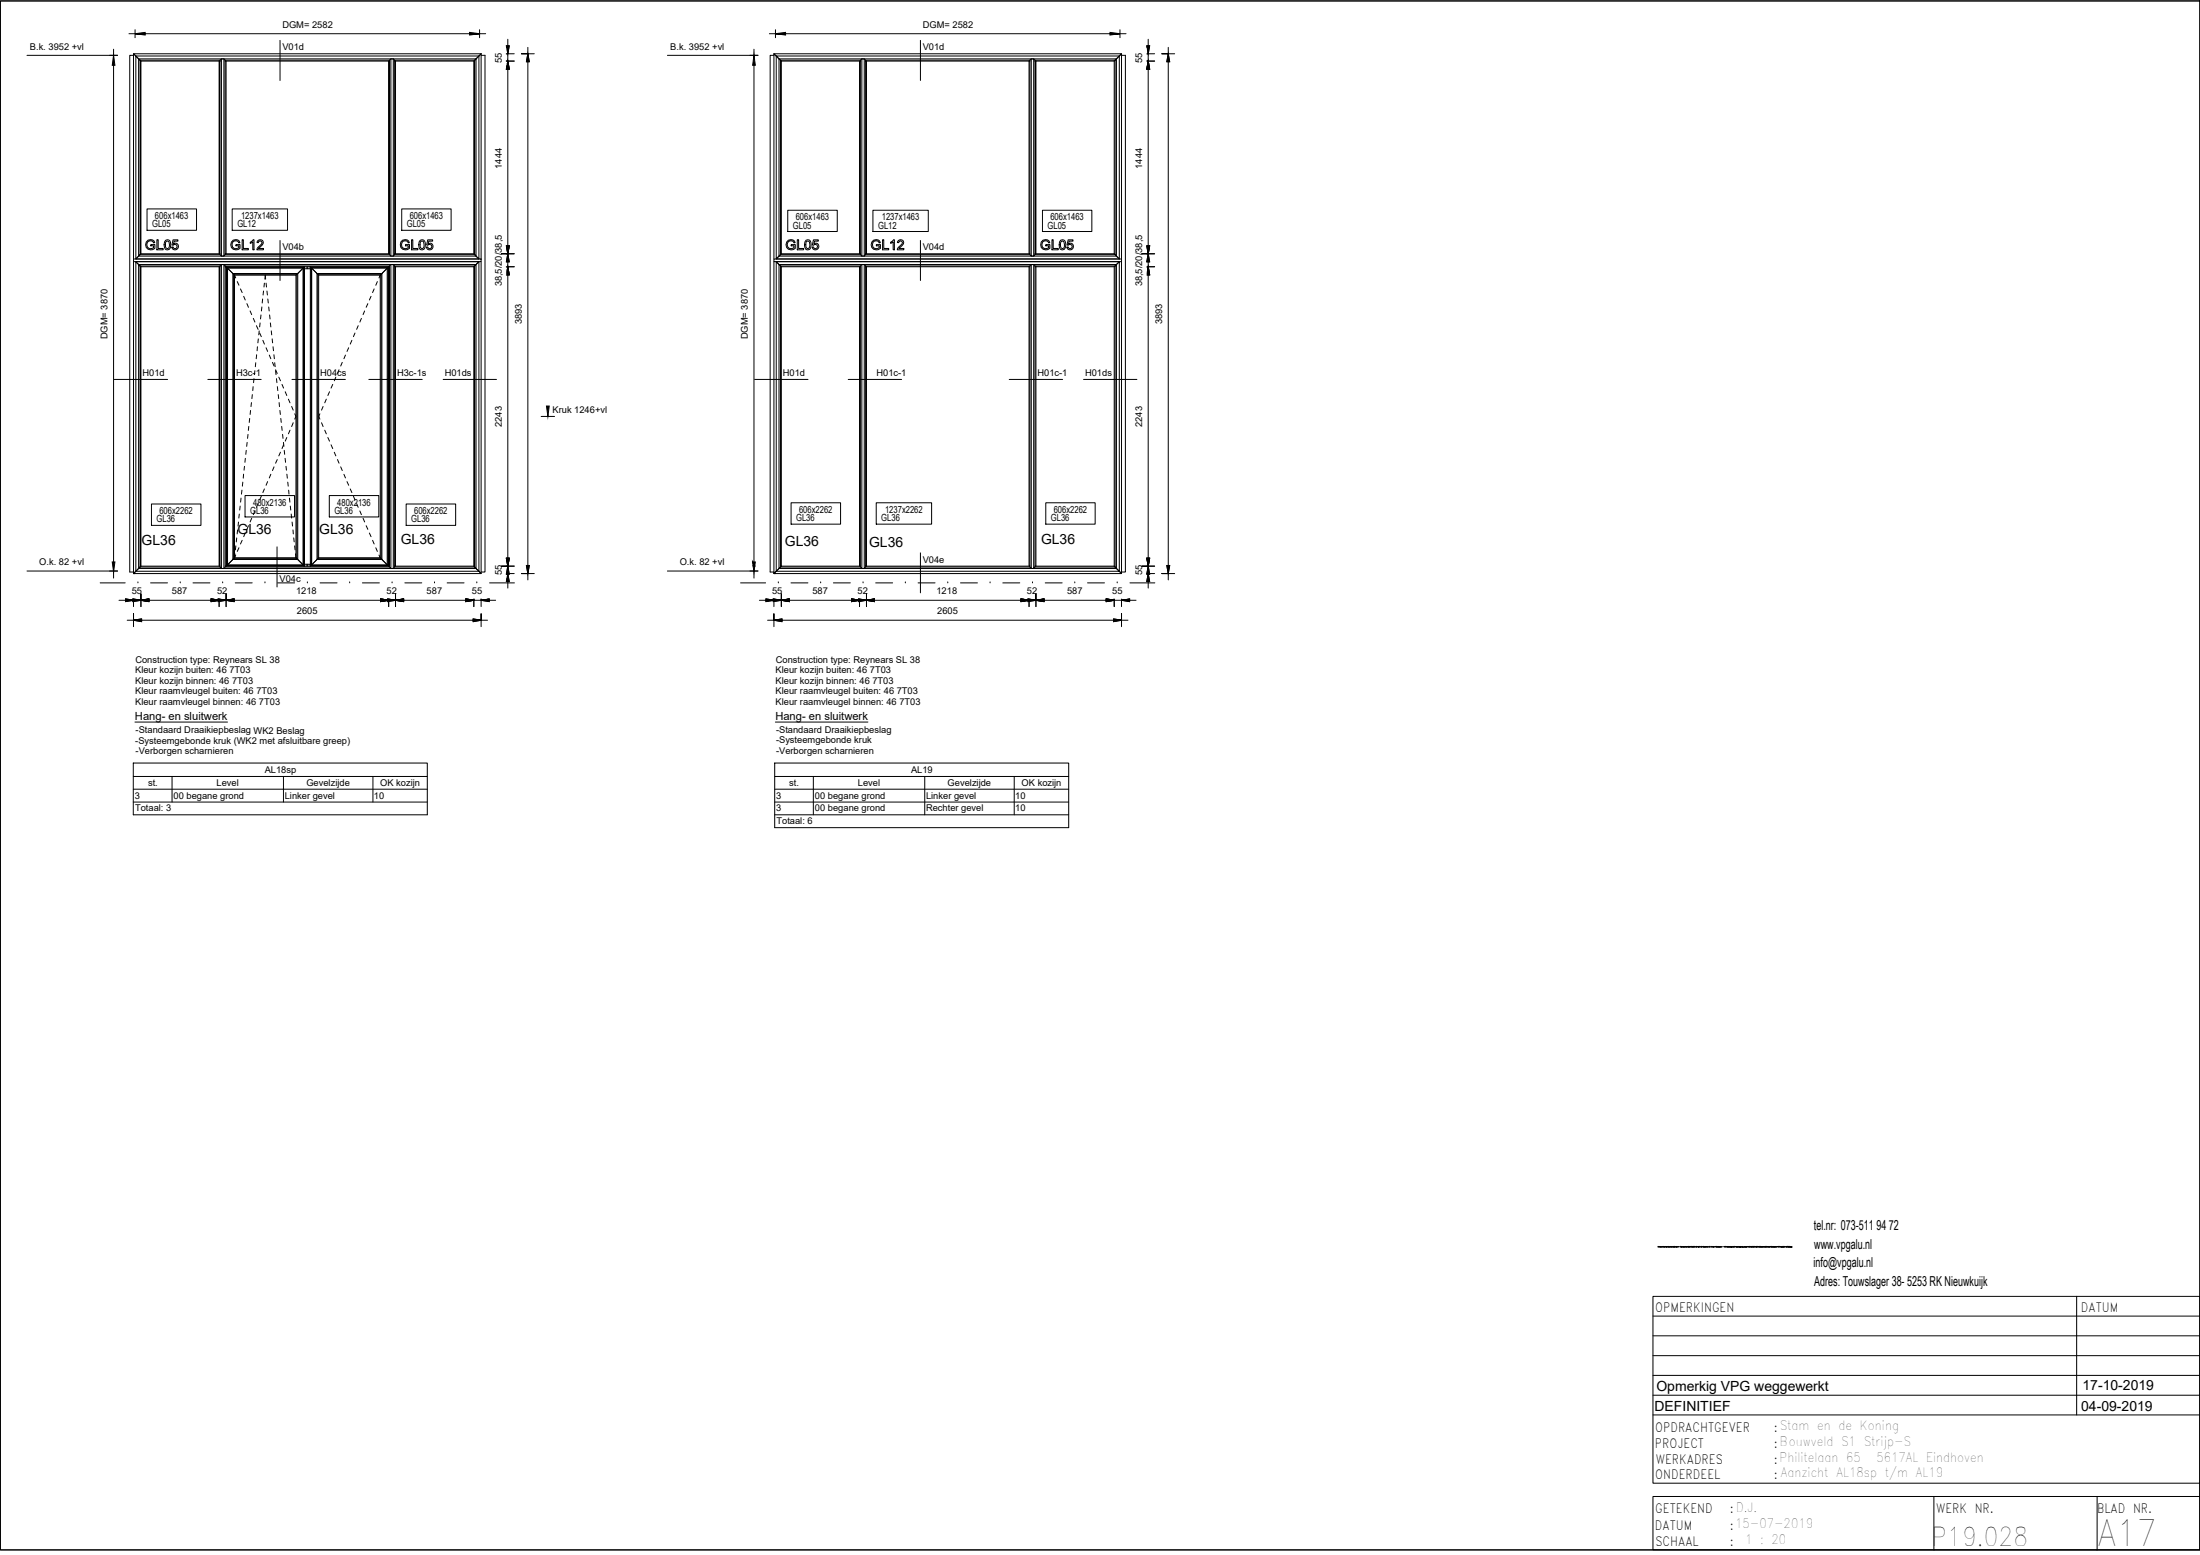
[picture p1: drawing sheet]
<svg xmlns="http://www.w3.org/2000/svg" width="841mm" height="594mm" viewBox="0 0 841 594" stroke-linecap="round" stroke-linejoin="round" font-family="sans-serif">
<!-- layer: A-GLAZ -->
<g fill="none" stroke="#000" stroke-width=".38">
<path d="M53.5 23l-1.6-1.6v77.5l2-1.9v-73.7l-.4-.3v74.3h30.6M53.5 23l.4 .3h30.2M53.5 23h30.6M83.8 23.3v73.7h.3v-73.7M84.1 23l.6-.5h.9l.5 .5M84.1 23v.3M84.7 22.5v75.3l-.6-.8h-30.2l-2 1.9h131.2l-1.1-1.1h-129v-75.3l.5 .5M85.6 22.5v75.3l.5-.5v-74.3M86.1 23.3h62.8M86.1 23h62.8M148.6 23.3v73.7h.3v-73.7M148.9 23l.5-.5h1l.5 .5"/>
<path d="M148.9 23v.3M149.4 22.5v75.3l-.5-.8h-62.8h.3v-73.7M150.4 22.5v75.3l.5-.5v-74.3M151.2 23.3v73.7h-.3h30.2l.4 .3M182 22.5h-129l-2-2v78.4M182 22.5v75.3l-.5-.5M182 22.5l-.9 .8h-30.2M183.9 20.5l-2.8 2.8v73.7l.4 .3v-74.3h-30.6M183.9 20.5h-132.9l.9 .9h131.2v77.5l-1.6-1.6M183.9 20.5l-1.9 2M183.9 20.5v78.4M298.7 23.3l-2-1.9h131.2l.8-.9h-132.8l.8 .9v77.5l1.1-1.1v-75.3h129l-.9 .8v73.7"/>
<path d="M298.7 23.3l-2.8-2.8v78.4M298.7 23.3v73.7l-.3 .3 .3-.3h30.2h-.3v-73.7M298.7 23.3h30.2M328.9 23h-30.5v74.3l-1.7 1.6h131.2M328.9 23l.6-.5h.9v75.3l.5-.8h62.8h-.3v-73.7M329.5 22.5v75.3l-.6-.5v-74.3M330.4 22.5l.5 .5M330.9 23.3v73.7h.3v-73.7M330.9 23.3h62.8M330.9 23h62.8M330.9 23v.3M393.7 23l.5-.5h1v75.3l.5-.8h30.2"/>
<path d="M394.2 22.5v75.3l-.5-.5v-74.3M395.2 22.5l.5 .5M395.7 23.3v73.7h.3v-73.7M395.7 23h30.6l-.4 .3h-30.2M395.7 23v.3M51 98.9h132.9v1.1h-132.9zM51 100v119.1M56.6 91.8a1.72 1.72 0 0 1 2.6 .9l-.5 .1a1.35 1.35 0 0 0-1.6-.8 1.35 1.35 0 0 0-1 1.5l.2 .8a1.62 1.62 0 0 0 2.4 .3v-.7h-1.1v-.5h1.6v1.5a2.06 2.06 0 0 1-3.1-.1 2.06 2.06 0 0 1 .5-3zM60 91.6h.5v3.3h1.9v.5h-2.4zM63.3 91.8l1.3-.1a2.63 2.63 0 0 1 .1 3.6l-1.2 .1a2.58 2.58 0 0 1-.2-3.6zM63.4 92.3l.6-.3 .6 .3 .1 2-.7 .7a1.81 1.81 0 0 1-.6-2.7zM66.2 91.6h1.8v.5h-1.4l-.2 1.1a1.25 1.25 0 0 1 1.7 .5 1.25 1.25 0 0 1-.6 1.7 1.25 1.25 0 0 1-1.7-.6l-.1-.4 .5-.1 .2 .5 .5 .2 .6-.2 .2-.6-.2-.6-.6-.2-1.2 .2z"/>
<path d="M84.7 97.8h.9M86.1 97.3h62.8M89.1 91.8l1.8-.1 .8 1-.4 .1a1.33 1.33 0 0 0-1.6-.8 1.33 1.33 0 0 0-1 1.5l.2 .8a1.68 1.68 0 0 0 2.4 .3v-.7h-1.1v-.5h1.6v1.5a2.06 2.06 0 0 1-3.1-.1 2.06 2.06 0 0 1 .4-3zM92.6 91.6h.4v3.3h1.9v.5h-2.3zM95.7 92.6l1.4-1v3.8h-.5v-3l-.9 .6zM98.6 91.9a1.18 1.18 0 0 1 1.7 0 1.18 1.18 0 0 1 0 1.7l-1.5 1.3h1.9v.5h-2.5a3.4 3.4 0 0 1 1.8-2.2l.2-.5-.7-.7-.6 .2-.2 .5-.5-.1zM149.4 97.8h1M150.9 97.3h30.6M153.9 91.8l1.8-.1 .8 1-.4 .1a1.35 1.35 0 0 0-1.6-.8 1.35 1.35 0 0 0-1 1.5 1.52 1.52 0 0 0 .9 1.4 1.52 1.52 0 0 0 1.7-.3v-.7h-1.1v-.5h1.5v1.5a2.06 2.06 0 0 1-3-.1 2.06 2.06 0 0 1 .4-3zM157.3 91.6h.5v3.3h2v.5h-2.5zM160.6 91.8l1.3-.1a2.51 2.51 0 0 1 .1 3.6l-1.1 .1a2.51 2.51 0 0 1-.3-3.6zM160.8 92.3l.6-.3 .5 .3 .2 2-.7 .7a1.81 1.81 0 0 1-.6-2.7z"/>
<path d="M163.5 91.6h1.9v.5h-1.5l-.2 1.1 .7-.3a1.27 1.27 0 0 1 1.2 1.2 1.27 1.27 0 0 1-1.2 1.3 1.27 1.27 0 0 1-1.3-1l.4-.1 .3 .5 .5 .2 .6-.2 .2-.6-.2-.6-.6-.2-1.2 .2zM183.9 100v119.1l-1.9-1.9h-129M295.9 100v119.1l1.9-1.9-1.1 1v-118.2M295.9 98.9h132.8v1.1h-132.8zM296.7 100h131.2l-1.6 1.6v115h-30.6M301.4 91.8a1.72 1.72 0 0 1 2.6 .9l-.5 .1a1.35 1.35 0 0 0-1.6-.8 1.35 1.35 0 0 0-1 1.5l.2 .8a1.62 1.62 0 0 0 2.4 .3v-.7h-1v-.5h1.5v1.5a2.06 2.06 0 0 1-3.1-.1 2.06 2.06 0 0 1 .5-3zM304.8 91.6h.5v3.3h1.9v.5h-2.4zM308.1 91.8l1.3-.1a2.63 2.63 0 0 1 .1 3.6l-1.2 .1a2.58 2.58 0 0 1-.2-3.6zM308.3 92.3l.5-.3 .6 .3 .1 2-.7 .7a1.81 1.81 0 0 1-.5-2.7zM311 91.6h1.8v.5h-1.4l-.2 1.1a1.25 1.25 0 0 1 1.7 .5 1.25 1.25 0 0 1-.6 1.7 1.25 1.25 0 0 1-1.7-.6l-.1-.4 .5-.1 .2 .5 .5 .2 .6-.2 .2-.6-.2-.6-.6-.2-1.2 .2zM328.9 97.3h-30.5l-.6 .5h129v-75.3l1.1-1.1-1.6 1.6v74.3h-30.6M329.5 97.8h.9"/>
<path d="M330.9 97.3h62.8M334 91.8l1.7-.1 .8 1-.4 .1a1.33 1.33 0 0 0-1.6-.8 1.33 1.33 0 0 0-1 1.5l.2 .8a1.68 1.68 0 0 0 2.4 .3v-.7h-1.1v-.5h1.6v1.5a2.06 2.06 0 0 1-3.1-.1 2.06 2.06 0 0 1 .5-3zM337.4 91.6h.4v3.3h2v.5h-2.4zM340.5 92.6l1.4-1v3.8h-.5v-3l-.9 .6zM343.4 91.9a1.18 1.18 0 0 1 1.8 0 1.18 1.18 0 0 1-.1 1.7l-1.5 1.3h1.9v.5h-2.5a3.4 3.4 0 0 1 1.8-2.2l.2-.5-.7-.7-.6 .2-.1 .5-.5-.1zM394.2 97.8h1M398.7 91.8l1.8-.1 .8 1-.4 .1a1.35 1.35 0 0 0-1.6-.8 1.35 1.35 0 0 0-1 1.5 1.52 1.52 0 0 0 .9 1.4 1.52 1.52 0 0 0 1.7-.3v-.7h-1.1v-.5h1.5v1.5a2.06 2.06 0 0 1-3-.1 2.06 2.06 0 0 1 .4-3zM402.2 91.6h.4v3.3h2v.5h-2.4zM405.5 91.8l1.2-.1a2.51 2.51 0 0 1 .2 3.6l-1.2 .1a2.51 2.51 0 0 1-.2-3.6zM405.6 92.3l.6-.3 .5 .3 .2 2-.7 .7a1.81 1.81 0 0 1-.6-2.7zM408.3 91.6h1.9v.5h-1.5l-.2 1.1 .7-.3a1.27 1.27 0 0 1 1.2 1.2 1.27 1.27 0 0 1-1.1 1.3 1.27 1.27 0 0 1-1.4-1l.4-.1 .3 .5 .5 .2 .6-.2 .2-.6-.2-.6-.6-.2-1.2 .2zM425.9 97l2 1.9"/>
<path d="M427.9 98.9v-77.5l.8-.9v78.4M428.7 100v119.1l-2.8-2.8M53.5 101.6l-.5-.5v116.1M53.5 101.6l-1.6-1.6v118.2h131.2l.8 .9h-132.9M53.5 101.6l.4 .3h30.2v114.4h-.3v-114.4h.3v-.3M53.5 101.6h30.6M84.1 101.6l.6-.5h.9l.5 .5M84.7 101.1v116.1l-.6-.9h-30.2l-.9 .9M85.6 101.1v116.1h-.9M86.1 101.9v114.7l-.5 .6M86.1 101.9h62.8v114.4h-.3v-114.4M86.1 101.6h62.8"/>
<path d="M86.1 101.6v.3M86.4 101.9l3.2 3.2v108l-.3 .3h24.2l.3 .4v-109.3l2.1-2h-28.9l-.4-.4v114.1h29.6l-29.6-.1 .4-.3v-113.3l2 2h24.8l-.3 .3v108.6l-.4-.3h-23.5l-3.2 3.2 .2-114.2h29.5l-.2 .4v113.3l-2.1-2h-24.8l.3-.4v-108.6l.3 .3h23.5l3.3-3.2M86.4 101.9l29.8 .2M116.2 102.1l-.1 113.5M116.2 102.1v.6M116.4 101.9l-.2 .2M116.4 101.9v.8h-.3v112.9M117.3 101.9v.8M117.6 101.9v.8M118.5 101.9v.8M118.6 102.7h-2.2v113.6M118.9 102.7v112.9z"/>
<path d="M118.9 102.7h-.3v112.9M119.2 102.5l2 2h24.8l-.3 .3v108.6l-.3-.3h-23.6l-3.2 3.2 .2-.7v.6h29.6l-29.6-.1 .4-.3zM121.2 104.5l.3 .3h24.2l-.3 .3v108l3.2 3.2-.2-114.2v114l-.4-.3h-28.8l2-2zM148.6 101.9l-3.2 3.2h-23.6l-.3-.3v108.6l-.3 .4h24.8l2 2v-113.3l.4-.4h-29.6v.6M148.6 101.9h-30l3.2 3.2v108l-.3 .3h24.2l.3 .4v-109.3l2-2h-28.8l-.4-.4M148.9 101.6l.5-.5h1l.5 .5M148.9 101.6v.3h-.3M149.4 101.1v116.1l-.5-.9h-62.8h.3v-114.4M150.4 101.1v116.1h-1M150.9 101.6h30.6v115l-.4-.3v-114.4M150.9 101.9v114.7l-.5 .6M150.9 101.9h30.2"/>
<path d="M150.9 101.6v.3M151.2 101.9v114.4h-.3h30.2l.4 .3M181.1 101.9l2-1.9h-131.2l1.1 1.1h129v116.1l-.5-.6M181.1 101.9l2-1.9v118.2l-1.6-1.6M296.7 100l2 1.9M298.7 101.9v114.4M328.9 101.6h-30.5v115l.3-.3M328.9 101.6v.3h-.3v114.4h.3h-30.2M329.5 101.1v116.1l-.6-.6v-114.7h-30.2M330.4 101.1v116.1l.5-.9h62.8h-.3v-114.4h.3v-.3M330.4 101.1h-.9l-.6 .5M330.4 101.1l.5 .5"/>
<path d="M330.9 101.9v114.4h.3v-114.4M330.9 101.6h62.8M330.9 101.6v.3M394.2 101.1v116.1l-.5-.6v-114.7h-62.8M395.2 101.1v116.1l.5-.9h30.2M395.2 101.1h-1l-.5 .5M395.2 101.1l.5 .5M395.7 101.6h30.6l.5-.5h-129v116.1l.6-.6-.6 .6h129v-116.1l1.1-1.1v118.2l.8 .9h-132.8l.8-.9h131.2l-2-1.9M395.7 101.6v.3h30.2l.4-.3-.4 .3v114.4M395.7 101.9h.3v114.4h-.3zM53 217.2l-2 1.9M84.1 216.6h-30.6v-115l.4 .3v114.4l-2.9 2.8"/>
<path d="M86.1 216.6h62.8M116.1 215.6h2.9M116.1 215.6v.5l-.2-.3h-28.9l2-2v-109.3l.3 .3h24.2l-.4 .3v108l3.3 3.2M116.2 215.6l.2 .7M117.3 215.6v.7M117.6 215.6v.7M118.5 215.6v.7M150.9 216.6h30.6M298.7 216.3l-.3 .3h30.5M329.5 217.2h.9M330.9 216.6h62.8M394.2 217.2h1"/>
</g>
<!-- layer: A-GENM -->
<g fill="none" stroke="#000" stroke-width=".38">
<path d="M51 21.1h-1.4v197.4h1.4M183.9 21.1h1.5v197.4h-1.5M295.9 21.1h-1.5v197.4h1.5M428.7 21.1h1.5v197.4h-1.5M89.7 105.2l.4 1M90.7 107.6l.6 1.4M91.9 110.4l.7 1.4M93.2 113.2l.6 1.4M94.4 116l.6 1.4M95.6 118.8l.6 1.4M100.1 117.3l-.2 1.5M100.4 114.2l-.2 1.6"/>
<path d="M100.7 111.2l-.1 1.5M101.1 108.2l-.2 1.5M101.2 106.7l.2-1.5 .1 1.5M101.7 108.2l.2 1.5M102.1 111.2l.1 1.5M102.4 114.2l.2 1.6M102.7 117.3l.2 1.5M139.4 118.8l-.6 1.4M140.6 116l-.6 1.4M141.8 113.2l-.6 1.4M143 110.4l-.6 1.4M144.3 107.6l-.6 1.4"/>
<path d="M145.3 105.2l-.4 1M96.8 121.6l.6 1.4M97.8 138.6l-.2 1.5M98 124.4l.7 1.4M98.1 135.5l-.2 1.5M98.4 132.5l-.1 1.5M98.7 129.5l-.1 1.5M99.1 126.4l-.2 1.5M99.3 127.2l.6 1.4M99.4 123.4l-.1 1.5M99.8 120.3l-.2 1.5M100.5 130l.6 1.5"/>
<path d="M101.7 132.9l.6 1.4M102.9 135.7l.6 1.3M103.1 120.3l.1 1.5M103.4 123.4l.1 1.5M103.7 126.4l.2 1.5M104 129.5l.2 1.5M104.2 138.4l.6 1.4M104.4 132.5l.1 1.5M104.7 135.5l.2 1.5M105 138.6l.2 1.5M130.8 138.4l-.6 1.4M132.1 135.7l-.6 1.3"/>
<path d="M133.3 132.9l-.6 1.4M134.5 130l-.6 1.5M135.7 127.2l-.6 1.4M136.9 124.4l-.6 1.4M138.2 121.6l-.6 1.4M95.4 159.9l-.1 1.5M95.8 156.8l-.2 1.5M96.1 153.8l-.1 1.5M96.5 150.8l-.2 1.5M96.8 147.7l-.2 1.5M97.1 144.7l-.2 1.5M97.4 141.6l-.1 1.5"/>
<path d="M105.4 141.6l.1 1.5M105.4 141.3l.6 1.4M105.7 144.7l.2 1.5M106 147.7l.2 1.5M106.4 150.8l.1 1.5M106.6 144.1l.6 1.4M106.7 153.8l.1 1.5M107 156.8l.2 1.5M107.3 159.9l.2 1.5M107.8 146.9l.6 1.4M109 149.7l.6 1.4M110.3 152.5l.6 1.4"/>
<path d="M111.5 155.3l.6 1.4M112.7 158.1l.4 1-.4 1M122.3 158.1l-.4 1 .4 1M123.5 155.3l-.6 1.4M124.7 152.5l-.6 1.4M126 149.7l-.7 1.4M127.2 146.9l-.6 1.4M128.4 144.1l-.6 1.4M129.6 141.3l-.6 1.4M93.5 178.2l-.2 1.4M93.8 175.1l-.2 1.5M94.1 172.1l-.1 1.5"/>
<path d="M94.5 169l-.2 1.5M94.8 166l-.2 1.5M95.1 162.9l-.2 1.5M104.8 178.4l-.6 1.4M106 175.6l-.6 1.4M107.2 172.8l-.6 1.4M107.7 162.9l.2 1.5M108 166l.2 1.5M108.4 169l.1 1.5M108.4 169.9l-.6 1.5M108.7 172.1l.1 1.5M109 175.1l.2 1.5"/>
<path d="M109.3 178.2l.2 1.4M109.6 167.1l-.6 1.4M110.9 164.4l-.6 1.3M112.1 161.5l-.6 1.5M122.9 161.5l.6 1.5M124.1 164.4l.6 1.3M125.3 167.1l.7 1.4M126.6 169.9l.6 1.5M127.8 172.8l.6 1.4M129 175.6l.6 1.4M130.2 178.4l.6 1.4M91.2 199.4l-.2 1.6"/>
<path d="M91.5 196.4l-.2 1.5M91.8 193.4l-.2 1.5M92.1 190.3l-.1 1.5M92.5 187.3l-.2 1.5M92.8 184.2l-.1 1.5M93.1 181.2l-.1 1.5M96.2 198l-.6 1.4M97.4 195.2l-.6 1.4M98.7 192.4l-.7 1.4M99.9 189.6l-.6 1.4M101.1 186.8l-.6 1.4M102.3 184l-.6 1.4"/>
<path d="M103.5 181.2l-.6 1.4M109.7 181.2l.1 1.5M110 184.2l.2 1.5M110.3 187.3l.2 1.5M110.6 190.3l.2 1.5M111 193.4l.2 1.5M111.3 196.4l.2 1.5M111.7 199.4l.1 1.6M131.5 181.2l.6 1.4M132.7 184l.6 1.4M133.9 186.8l.6 1.4M135.1 189.6l.6 1.4"/>
<path d="M136.3 192.4l.6 1.4M137.6 195.2l.6 1.4M138.8 198l.6 1.4M89.8 211.6l-.1 1.5 .4-1M90.2 208.5l-.2 1.6M90.5 205.5l-.2 1.5M90.8 202.5l-.1 1.5M91.3 209.3l-.6 1.4M92.6 206.4l-.7 1.4M93.8 203.6l-.6 1.4M95 200.8l-.6 1.4M112 202.5l.1 1.5"/>
<path d="M112.3 205.5l.2 1.5M112.6 208.5l.2 1.6M113 211.6l.1 1.5M140 200.8l.6 1.4M141.2 203.6l.6 1.4M142.4 206.4l.6 1.4M143.7 209.3l.6 1.4M144.9 212.1l.4 1"/>
</g>
<!-- layer: A-DETL-GENF -->
<g fill="#000" stroke="#000" stroke-width=".38">
<path d="M43.4 21.1l.5 3.8h-1zM288.2 21.1l.5 3.8h-1zM208.9 155.1h1.1l-.5 4zM42.9 214.7h1l-.5 3.8zM287.7 214.7h1l-.2 1.5z"/>
<path d="M51.6 12.9l3.9-.5v.5zM51.6 12.9l3.9 .5v-.5z"/>
<path d="M179.5 12.4l3.8 .5h-3.8zM179.5 12.9v.5l3.8-.5z"/>
<path d="M296.4 12.9l3.9-.5v.5zM296.4 12.9l3.9 .5v-.5z"/>
<path d="M424.3 12.4l3.8 .5h-3.8zM424.3 12.9v.5l3.8-.5z"/>
<path d="M287.7 214.7l.2 1.5h.6zM287.9 216.2h.6l-.3 2.3z"/>
</g>
<g fill="none" stroke="#000" stroke-width=".38">
<path d="M43.4 18.8v2.3M49.3 12.9h2.3M51.6 11.4v3M55.5 12.9h124M183.3 12.9h2.4M183.3 11.4v3M288.2 18.8v2.3M294.1 12.9h2.3M296.4 11.4v3M300.3 12.9h124M428.1 12.9h2.4M428.1 11.4v3"/>
<path d="M10.3 21.1h34.6M43.4 24.9v189.8M255.1 21.1h34.7M288.2 24.9v189.8M206.9 159.1h5.1M10.3 218.2h33M43.4 218.5v2.4M43.5 218.2h1.4M51 218.5v.6h.6M255.1 218.2h33M288.2 218.5v2.4M288.3 218.2h1.5"/>
<path d="M295.9 218.5v.6h.5M38.3 222.7h9.6M52.7 222.7h.1M57.6 222.7h6.4M68.9 222.7h.1M73.8 222.7h6.4M85.1 222.7h.1M89.9 222.7h6.5M101.3 222.7h.1M106.2 222.7h6.4M117.5 222.7h.1M122.4 222.7h6.4"/>
<path d="M133.7 222.7h.1M138.5 222.7h6.5M149.9 222.7h.1M154.8 222.7h6.4M166.1 222.7h.1M170.9 222.7h6.5M182.3 222.7h.1M187.1 222.7h9.6M283.1 222.7h9.6M297.5 222.7h.1M302.4 222.7h6.4M313.7 222.7h.1"/>
<path d="M318.6 222.7h6.5M329.9 222.7h.1M334.8 222.7h6.4M346.1 222.7h.1M351 222.7h6.4M362.3 222.7h.1M367.2 222.7h6.5M378.5 222.7h.1M383.4 222.7h6.4M394.7 222.7h.1M399.6 222.7h6.4M410.9 222.7h.1"/>
<path d="M415.7 222.7h6.5M427.1 222.7h.1M432 222.7h9.5"/>
</g>
<!-- layer: A-ANNO-NOTE -->
<g fill="none" stroke="#000" stroke-width=".38">
<path d="M107 15.4v15.3M351.9 15.4v15.3M107 91.9v15.3M351.9 91.9v15.3M43.7 145h20.4M79.4 145h20.5M111.6 145h20.4M141 145h20.4M169.4 145h20.4M288.5 145h20.4M324.3 145h20.4M385.8 145h20.4"/>
<path d="M414.2 145h20.4M105.9 208.9v15.4M351.9 211.2v15.3M51.6 275.9h35.4M296.4 275.9h35.4"/>
</g>
<!-- layer: A-ANNO-DIMS-20 -->
<g fill="none" stroke="#000" stroke-width=".38">
<path d="M193.6 17.5h1.1l-.6 3zM194.1 15v209.7M201.8 18.1v203.4M438.4 17.5h1.1l-.6 3zM438.9 15v209.7M446.6 18.1v203.4M194.1 23.3l.6 3.1h-1.1zM194.1 23.3h-2.4h4.9M194.1 20.5h-2.4h4.9M201.8 20.5l.5 3.1h-1.1zM201.8 20.5h-2.5h4.9M438.9 23.3l.6 3.1h-1.1z"/>
<path d="M438.9 23.3h-2.4h4.9M438.9 20.5h-2.4h4.9M446.6 20.5l.6 3.1h-1.1zM446.6 20.5h-2.5h5M193.6 93.9h1.1l-.6 3.1zM194.1 97h-2.4h4.9M194.1 97l.6 3h-1.1zM438.4 93.9h1.1l-.6 3.1zM438.9 97h-2.4h4.9M438.9 97l.6 3h-1.1zM194.1 101.9l.6 3.1h-1.1zM194.1 101.9h-2.4h4.9"/>
<path d="M438.9 101.9l.6 3.1h-1.1zM438.9 101.9h-2.4h4.9M193.6 213.2h1.1l-.6 3.1zM194.1 216.3h-2.4h4.9M194.1 219.1l.6 3.1h-1.1zM194.1 219.1h-2.4h4.9M194.1 216.3l.6 3.1h-1.1zM201.2 216h1.1l-.5 3.1zM201.8 219.1h-2.5h4.9M438.4 213.2h1.1l-.6 3.1zM438.9 216.3h-2.4h4.9M438.9 219.1l.6 3.1h-1.1z"/>
<path d="M438.9 219.1h-2.4h4.9M438.9 216.3l.6 3.1h-1.1zM446.1 216h1.1l-.6 3.1zM446.6 219.1h-2.5h5M45.5 229.3h144M48 228.8l3 .5-3 .5zM48.6 237h137.8M50.8 228.8l3.1 .5-3.1 .5zM51 229.3v-2.4v4.8M51 237l3.1-.6v1.1zM51 237v-2.5v4.9M53.9 229.3l3-.5v1z"/>
<path d="M53.9 229.3v-2.4v4.8M80.7 228.8l3.1 .5-3.1 .5zM83.4 228.8l3 .5-3 .5zM83.8 229.3v-2.4v4.8M86.4 229.3l3.1-.5v1zM86.4 229.3v-2.4v4.8M145.5 228.8l3.1 .5-3.1 .5zM148.2 228.8l3 .5-3 .5zM148.6 229.3v-2.4v4.8M151.2 229.3l3.1-.5v1zM151.2 229.3v-2.4v4.8M178.1 228.8l3 .5-3 .5z"/>
<path d="M180.9 236.4l3 .6-3 .5zM181.1 229.3v-2.4v4.8M183.9 229.3l3.1-.5v1zM183.9 229.3v-2.4v4.8M183.9 237v-2.5v4.9M290.3 229.3h144M292.8 228.8l3.1 .5-3.1 .5zM293.4 237h137.8M295.6 228.8l3.1 .5-3.1 .5zM295.9 229.3v-2.4v4.8M295.9 237l3-.6v1.1zM295.9 237v-2.5v4.9"/>
<path d="M298.7 229.3l3-.5v1zM298.7 229.3v-2.4v4.8M325.5 228.8l3.1 .5-3.1 .5zM328.2 228.8l3 .5-3 .5zM328.6 229.3v-2.4v4.8M331.2 229.3l3.1-.5v1zM331.2 229.3v-2.4v4.8M390.3 228.8l3.1 .5-3.1 .5zM393 228.8l3 .5-3 .5zM393.4 229.3v-2.4v4.8M396 229.3l3.1-.5v1zM396 229.3v-2.4v4.8"/>
<path d="M422.9 228.8l3 .5-3 .5zM425.7 236.4l3 .6-3 .5zM425.9 229.3v-2.4v4.8M428.7 229.3l3.1-.5v1zM428.7 229.3v-2.4v4.8M428.7 237v-2.5v4.9"/>
</g>
<g fill="#000" stroke="#000" stroke-width=".38">
<path d="M193.6 17.5h1.1l-.6 3zM438.4 17.5h1.1l-.6 3zM194.1 23.3l.6 3.1h-1.1zM201.8 20.5l.5 3.1h-1.1zM438.9 23.3l.6 3.1h-1.1zM446.6 20.5l.6 3.1h-1.1zM193.6 93.9h1.1l-.6 3.1zM194.1 97l.6 3h-1.1zM438.4 93.9h1.1l-.6 3.1zM438.9 97l.6 3h-1.1zM194.1 101.9l.6 3.1h-1.1zM438.9 101.9l.6 3.1h-1.1z"/>
<path d="M193.6 213.2h1.1l-.6 3.1zM194.1 219.1l.6 3.1h-1.1zM194.1 216.3l.6 3.1h-1.1zM201.2 216h1.1l-.5 3.1zM438.4 213.2h1.1l-.6 3.1zM438.9 219.1l.6 3.1h-1.1zM438.9 216.3l.6 3.1h-1.1zM446.1 216h1.1l-.6 3.1z"/>
<path d="M48 228.8l3 .5h-3zM48 229.3v.5l3-.5z"/>
<path d="M50.8 228.8l3.1 .5h-3.1zM50.8 229.3v.5l3.1-.5z"/>
<path d="M51 237l3.1-.6v.6zM51 237l3.1 .5v-.5z"/>
<path d="M53.9 229.3l3-.5v.5zM53.9 229.3l3 .5v-.5z"/>
<path d="M53.9 229.3l3-.5v.5zM53.9 229.3l3 .5v-.5z"/>
<path d="M80.7 228.8l3.1 .5h-3.1zM80.7 229.3v.5l3.1-.5z"/>
<path d="M80.7 228.8l3.1 .5h-3.1zM80.7 229.3v.5l3.1-.5z"/>
<path d="M83.4 228.8l3 .5h-3zM83.4 229.3v.5l3-.5z"/>
<path d="M86.4 229.3l3.1-.5v.5zM86.4 229.3l3.1 .5v-.5z"/>
<path d="M86.4 229.3l3.1-.5v.5zM86.4 229.3l3.1 .5v-.5z"/>
<path d="M145.5 228.8l3.1 .5h-3.1zM145.5 229.3v.5l3.1-.5z"/>
<path d="M145.5 228.8l3.1 .5h-3.1zM145.5 229.3v.5l3.1-.5z"/>
<path d="M148.2 228.8l3 .5h-3zM148.2 229.3v.5l3-.5z"/>
<path d="M151.2 229.3l3.1-.5v.5zM151.2 229.3l3.1 .5v-.5z"/>
<path d="M151.2 229.3l3.1-.5v.5zM151.2 229.3l3.1 .5v-.5z"/>
<path d="M178.1 228.8l3 .5h-3zM178.1 229.3v.5l3-.5z"/>
<path d="M178.1 228.8l3 .5h-3zM178.1 229.3v.5l3-.5z"/>
<path d="M180.9 236.4l3 .6h-3zM180.9 237v.5l3-.5z"/>
<path d="M183.9 229.3l3.1-.5v.5zM183.9 229.3l3.1 .5v-.5z"/>
<path d="M292.8 228.8l3.1 .5h-3.1zM292.8 229.3v.5l3.1-.5z"/>
<path d="M295.6 228.8l3.1 .5h-3.1zM295.6 229.3v.5l3.1-.5z"/>
<path d="M295.9 237l3-.6v.6zM295.9 237l3 .5v-.5z"/>
<path d="M298.7 229.3l3-.5v.5zM298.7 229.3l3 .5v-.5z"/>
<path d="M298.7 229.3l3-.5v.5zM298.7 229.3l3 .5v-.5z"/>
<path d="M325.5 228.8l3.1 .5h-3.1zM325.5 229.3v.5l3.1-.5z"/>
<path d="M325.5 228.8l3.1 .5h-3.1zM325.5 229.3v.5l3.1-.5z"/>
<path d="M328.2 228.8l3 .5h-3zM328.2 229.3v.5l3-.5z"/>
<path d="M331.2 229.3l3.1-.5v.5zM331.2 229.3l3.1 .5v-.5z"/>
<path d="M331.2 229.3l3.1-.5v.5zM331.2 229.3l3.1 .5v-.5z"/>
<path d="M390.3 228.8l3.1 .5h-3.1zM390.3 229.3v.5l3.1-.5z"/>
<path d="M390.3 228.8l3.1 .5h-3.1zM390.3 229.3v.5l3.1-.5z"/>
<path d="M393 228.8l3 .5h-3zM393 229.3v.5l3-.5z"/>
<path d="M396 229.3l3.1-.5v.5zM396 229.3l3.1 .5v-.5z"/>
<path d="M396 229.3l3.1-.5v.5zM396 229.3l3.1 .5v-.5z"/>
<path d="M422.9 228.8l3 .5h-3zM422.9 229.3v.5l3-.5z"/>
<path d="M422.9 228.8l3 .5h-3zM422.9 229.3v.5l3-.5z"/>
<path d="M425.7 236.4l3 .6h-3zM425.7 237v.5l3-.5z"/>
<path d="M428.7 229.3l3.1-.5v.5zM428.7 229.3l3.1 .5v-.5z"/>
</g>
<g fill="#fff" stroke="#fff" stroke-width=".38">
<path d="M188.7 214.3v6h4.6zM188.7 214.3h4.6v6z"/>
<path d="M188.7 153v10.7h4.6zM188.7 153h4.6v10.7z"/>
<path d="M188.7 85v25h4.6zM188.7 85h4.6v25z"/>
<path d="M188.7 54v10.7h4.6zM188.7 54h4.6v10.7z"/>
<path d="M188.7 18.6v5.9h4.6zM188.7 18.6h4.6v5.9z"/>
<path d="M196.3 113.7v10.7h4.7zM196.3 113.7h4.7v10.7z"/>
<path d="M49.9 223.8v4.7l5.9-4.7zM49.9 228.5l5.9-4.7v4.7z"/>
<path d="M65.2 223.8v4.7l8.4-4.7zM65.2 228.5l8.4-4.7v4.7z"/>
<path d="M82.5 223.8v4.7l6-4.7zM82.5 228.5l6-4.7v4.7z"/>
<path d="M112.9 223.8v4.7l10.7-4.7zM112.9 228.5l10.7-4.7v4.7z"/>
<path d="M147.3 223.8v4.7l6-4.7zM147.3 228.5l6-4.7v4.7z"/>
<path d="M162.6 223.8v4.7l8.3-4.7zM162.6 228.5l8.3-4.7v4.7z"/>
<path d="M179.9 223.8v4.7l6-4.7zM179.9 228.5l6-4.7v4.7z"/>
<path d="M112.9 231.5v4.6l10.7-4.6zM112.9 236.1l10.7-4.6v4.6z"/>
<path d="M433.5 214.3v6h4.6zM433.5 214.3h4.6v6z"/>
<path d="M433.5 153v10.7h4.6zM433.5 153h4.6v10.7z"/>
<path d="M433.5 85v25h4.6zM433.5 85h4.6v25z"/>
<path d="M433.5 54v10.7h4.6zM433.5 54h4.6v10.7z"/>
<path d="M433.5 18.6v5.9h4.6zM433.5 18.6h4.6v5.9z"/>
<path d="M441.1 113.7v10.7h4.7zM441.1 113.7h4.7v10.7z"/>
<path d="M294.7 223.8v4.7l5.9-4.7zM294.7 228.5l5.9-4.7v4.7z"/>
<path d="M310 223.8v4.7l8.4-4.7zM310 228.5l8.4-4.7v4.7z"/>
<path d="M327.3 223.8v4.7l6-4.7zM327.3 228.5l6-4.7v4.7z"/>
<path d="M357.7 223.8v4.7l10.8-4.7zM357.7 228.5l10.8-4.7v4.7z"/>
<path d="M392.1 223.8v4.7l6-4.7zM392.1 228.5l6-4.7v4.7z"/>
<path d="M407.4 223.8v4.7l8.3-4.7zM407.4 228.5l8.3-4.7v4.7z"/>
<path d="M424.8 223.8v4.7l5.9-4.7zM424.8 228.5l5.9-4.7v4.7z"/>
<path d="M357.7 231.5v4.6l10.8-4.6zM357.7 236.1l10.8-4.6v4.6z"/>
</g>
<!-- layer: 0 -->
<g fill="none" stroke="#000" stroke-width=".38">
<path d="M56.2 79.8h18.9v8.2h-18.9zM88.8 79.8h21.1v8.2h-21.1zM153.6 79.8h18.9v8.2h-18.9zM301.1 80.3h19v8.1h-19zM333.7 80.3h21.2v8.1h-21.2zM398.5 80.3h18.9v8.1h-18.9zM57.9 192.5h18.9v8.2h-18.9zM93.7 189.3h18.9v8.2h-18.9zM125.9 189.3h18.9v8.2h-18.9zM155.3 192.5h18.9v8.2h-18.9zM302.4 192.1h18.9v8.2h-18.9zM335 192.1h21.1v8.2h-21.1z"/>
<path d="M399.8 192.1h18.9v8.2h-18.9z"/>
</g>
<!-- layer: G-ANNO-TTLB -->
<g fill="none" stroke="#000" stroke-width=".38">
<path d="M.1 .4h840.9v591.7h-840.9zM633.8 476.2l.1 .2zM634.1 476.2l.2 .2M634.4 476.2v.2l.2-.2M634.8 476.3l-.2 .1M634.9 476.3l.1 .1M635.2 476.3v.1M635.3 476.3h-.1M635.6 476.3l-.2 .1M635.7 476.2l.1 .2M636.1 476.2l-.2 .2M636.2 476.3l.1 .1"/>
<path d="M636.3 476.3l-.1 .2M636.4 476.3l.2 .1M636.4 476.3v.1M636.7 476.3h.2M636.8 476.2l.1 .2M637 476.3l.1 .1M637.2 476.2v.2M637.3 476.3l.1 .1M637.4 476.3h-.2M637.5 476.2l.2 .2M637.9 476.2l-.2 .2M638 476.3l.1 .1"/>
<path d="M638.2 476.3l-.2 .2M638.2 476.3l.2 .1M638.2 476.3v.1M638.5 476.3h.2M638.6 476.2l.1 .2M638.8 476.3l.1 .1M639 476.2v.2M639.1 476.3l.1 .1M639.2 476.3h-.2M639.3 476.2l.1 .2M639.5 476.2l.1 .2zM639.7 476.2l.1 .2"/>
<path d="M639.9 476.3h.2M640.2 476.2l.1 .2zM640.4 476.3v.1M640.6 476.3h-.2M640.8 476.3h.1M640.8 476.2v.2M640.9 476.3l.1 .1M641.2 476.3v.1M641.4 476.3h-.2M641.6 476.3l-.1 .1M642 476.3h.1M642.5 476.2l.1 .2z"/>
<path d="M642.9 476.4h.1M643.2 476.3v.1M643.2 476.3h.2M643.4 476.3v.1M643.5 476.3l.2 .1M643.5 476.3v.1M643.7 476.3l.2 .1M644 476.3l.2 .1M644 476.3v.1M644.3 476.3h.1M644.3 476.2l.1 .2M644.5 476.3l.1 .1"/>
<path d="M644.8 476.3l.1 .1M644.8 476.3v.1M645 476.2l.2 .2M645.3 476.2l.1 .2M645.5 476.2l.1 .2zM645.8 476.2v.2M646.1 476.3l-.1 .1M646.2 476.2l.2 .2M646.5 476.3v.1M646.7 476.2l.1 .2M647.1 476.3l-.2 .1M647.1 476.4h.1"/>
<path d="M647.2 476.2l.1 .2zM647.4 476.2l.2 .2M647.7 476.3h.1M648.3 476.2v.2M648.4 476.2l.1 .2zM648.6 476.3v.1M648.9 476.3h.1M649.1 476.2v.2M649.3 476.2l.1 .2zM649.6 476.2l-.1 .1M649.8 476.2l.1 .2M650 476.3h.2"/>
<path d="M650.3 476.2v.2M650.6 476.3l-.1 .1M650.7 476.2v.2M651.2 476.2l.1 .1M651.2 476.3v.1M651.2 476.2v.2M651.5 476.4h.1M651.7 476.3h.1M651.8 476.3v.1M651.9 476.3h.2M652.2 476.3h.1M652.4 476.3l.2 .1"/>
<path d="M652.7 476.2v.2M653 476.3h.1M653 476.2v.2M653.5 476.2l-.2 .2M653.6 476.2v.2M653.6 476.4h.1M654.2 476.2l-.2 .2M654.2 476.3h.2M654.3 476.2l.1 .2M654.5 476.3v.1M654.7 476.3h-.2M654.8 476.2v.2"/>
<path d="M655 476.2l-.1 .3M655.1 476.3v.1M655.1 476.3v.2M655.3 476.3h.2M655.8 476.2l-.2 .2M656.1 476.3h.1M656.3 476.2v.2M656.4 476.2v.2M656.4 476.3l.2 .1M656.4 476.3v.1M656.9 476.3h.1M656.9 476.2v.2"/>
<path d="M657 476.3l.1 .1M657 476.2v.2M657.3 476.4h.1M657.5 476.3h.1M657.7 476.3l.1 .1M658 476.3l.1 .1M658 476.3v.1M658.5 476.3h.2M659 476.2l.1 .2 .2-.2M659.4 476.3v.1M659.8 476.2v.1M659.9 476.2l.1 .2"/>
<path d="M660.1 476.3h.2M660.2 476.2l.1 .2M660.4 476.3l.1 .1M660.6 476.2v.2M660.8 476.3v.1M660.9 476.3l.1 .1M661.1 476.3l.2 .1M661.1 476.3v.1M661.4 476.2v.2M661.5 476.3l.2 .1M661.9 476.4l-.1-.1-.1 .2M662 476.3l.1 .1"/>
<path d="M662.2 476.3l.2 .1M662.2 476.3v.1M662.5 476.2l.2 .2M662.8 476.2v.2zM663 476.2v.2M663.2 476.3h.2M663.5 476.3h.1M663.9 476.4h.1M664.2 476.4h.1M664.3 476.3v.1M664.4 476.3h-.1M664.5 476.2l.1 .2"/>
<path d="M664.8 476.4h.1M664.9 476.3v.1M664.9 476.3v.2M665.2 476.2v.2M665.4 476.4l-.1-.1v.2M665.5 476.2l.2 .2M665.9 476.3h.1M665.9 476.2v.2M666 476.3h.2M666.4 476.4l-.1-.1v.2M666.8 476.3l.1 .1M667 476.3l.2 .1"/>
<path d="M667.2 476.3l-.2 .1M667.3 476.3v.1M667.3 476.3v.2M667.7 476.4h.1M667.8 476.3v.1M668 476.3h-.2M668 476.3h.3M668.2 476.2l.1 .2M668.3 476.2l.2 .2M668.6 476.3v.1M668.9 476.2v.2M668.9 476.4h.1"/>
<path d="M669.2 476.3l-.1 .1M669.3 476.3h.1M669.5 476.2l.1 .2zM669.7 476.2l.2 .2M670 476.3h.1M670.3 476.2v.2M670.4 476.2l.2 .2zM670.7 476.3v.1M670.9 476.3h.2M671.2 476.2l.1 .2M671.4 476.2v.2zM671.7 476.2l-.1 .1"/>
<path d="M671.8 476.2l.2 .2M672.1 476.3h.1M672.3 476.2l.1 .2M672.7 476.3l-.2-.1v.2M672.8 476.2v.2M673 476.2l.1 .1M673 476.3v.1M673 476.2v.2M673.3 476.4h.1M673.5 476.3h.1M673.9 476.3l-.3 .1M674 476.3h.1"/>
<path d="M674.2 476.3l.2 .1M674.5 476.2v.2M674.8 476.3h.1M674.8 476.2l.1 .2 .1-.2M675.1 476.2v.2M675.6 476.2l.1 .2M675.7 476.3l-.4 .1M675.8 476.3v.1M676 476.3h-.2M676 476.2v.2M676.3 476.2l-.2 .3M676.3 476.3v.1"/>
<path d="M676.3 476.3v.2M676.6 476.3h.2M677 476.2l-.1 .2M677.1 476.3h.1M677.3 476.2v.2M677.4 476.2v.2M677.5 476.3l.2 .1M677.5 476.3v.1M677.9 476.3h.1M677.9 476.2v.2M678 476.3l.2 .1M678 476.2v.2"/>
<path d="M678.4 476.4h.1M678.5 476.3h.2M678.8 476.3l.1 .1M679 476.3l.2 .1M679 476.3v.1M679.3 476.3h.1M679.5 476.2l.1 .2 .2-.2M679.9 476.3v.1M680.3 476.2l-.1 .1M680.4 476.3h.1M680.6 476.3h.2M680.9 476.3v.1"/>
<path d="M680.9 476.3v.2M681.3 476.4l-.1-.1-.1 .2M681.5 476.2v.2M681.6 476.2l.1 .2zM681.8 476.2l.1 .2zM682 476.2l.2 .2M682.3 476.2v.2M682.4 476.3h.2M682.9 476.3l-.1 .1M682.9 476.2l.1 .2M683.3 476.2l-.2 .2M683.4 476.3h.1"/>
<path d="M683.6 476.2l.1 .2zM684 476.2l-.2 .2M684.1 476.2l.1 .2zM684.3 476.4h.1M684.5 476.2l-.1 .3M684.6 476.3v.1M684.6 476.3v.2M685 476.4l-.1-.1v.2"/>
</g>
<!-- layer: G-IMPT -->
<path d="M793.9 495.3v45.3M631.9 502.8h209.1M631.9 510.3h209.1M631.9 517.9h209.1M631.9 525.5h209.1M631.9 533h209.1M631.9 540.6h209.1M739.3 571.7v20.4M801.7 571.7v20.4M841 566.6h-209.1v-71.3h209.1v96.8h-209.1v-20.4h209.1" fill="none" stroke="#000" stroke-width=".38"/>
<!-- layer: A-DETL-MEDM -->
<path d="M51 291.5h112.4v5.1h-112.4zM51 296.6v14.7h112.4v-14.7M296.1 291.5h112.4v5.1h-112.4zM296.1 296.6v19.6h112.4v-19.6" fill="none" stroke="#000" stroke-width=".38"/>
<!-- layer: A-DETL-THIN -->
<path d="M65.8 296.6v9.8M108.4 296.6v9.8M142.6 296.6v9.8M310.9 296.6v14.7M353.5 296.6v14.7M387.7 296.6v14.7M51 306.4h112.4M51 301.5h112.4M296.1 311.3h112.4M296.1 306.4h112.4M296.1 301.5h112.4" fill="none" stroke="#000" stroke-width=".38"/>
<text font-size="13.6" x="801.9" y="590.5">A17</text>
<text font-size="9.8" x="738.4" y="590.5">P19.028</text>
<g font-size="5.3">
<text x="90.8" y="204">GL36</text>
<text x="122.1" y="204">GL36</text>
<text x="54.1" y="208.3">GL36</text>
<text x="153.2" y="207.7">GL36</text>
<text x="300" y="208.6">GL36</text>
<text x="332.2" y="208.8">GL36</text>
<text x="398" y="208">GL36</text>
<text x="633.2" y="531.3">Opmerkig VPG weggewerkt</text>
<text x="796.1" y="531.1">17-10-2019</text>
<text x="632.5" y="539.2">DEFINITIEF</text>
<text x="795.6" y="539">04-09-2019</text>
</g>
<g font-size="5.2">
<text x="693.4" y="469.8">tel.nr: 073-511 94 72</text>
<text x="693.6" y="477.1">www.vpgalu.nl</text>
<text x="693.3" y="484.2">info@vpgalu.nl</text>
<text x="693.6" y="491.1">Adres: Touwslager 38- 5253 RK Nieuwkuijk</text>
</g>
<g font-size="4.9">
<text x="632.8" y="501.2">OPMERKINGEN</text>
<text x="795.5" y="501.2">DATUM</text>
<text x="632.8" y="547">OPDRACHTGEVER</text>
<text x="678.1" y="547">:Stam en de Koning</text>
<text x="632.7" y="553.2">PROJECT</text>
<text x="678.1" y="553.2">:Bouwveld S1 Strijp-S</text>
<text x="633" y="559.3">WERKADRES</text>
<text x="678.1" y="559.3">:Philitelaan 65</text>
<text x="717.3" y="558.7">5617AL Eindhoven</text>
<text x="632.8" y="565.1">ONDERDEEL</text>
<text x="678.1" y="565.1">: Aanzicht AL18sp t/m AL19</text>
<text x="632.8" y="578.2">GETEKEND</text>
<text x="661.3" y="578.2">:D.J.</text>
<text x="740.1" y="578.2">WERK NR.</text>
<text x="801.7" y="578.2">BLAD NR.</text>
<text x="632.7" y="584.3">DATUM</text>
<text x="661.3" y="584.3">:15-07-2019</text>
<text x="632.8" y="590.5">SCHAAL</text>
<text x="661.3" y="590.5">:</text>
<text x="667.1" y="589.8">1 : 20</text>
</g>
<g font-size="4.3">
<text x="51.6" y="275">Hang- en sluitwerk</text>
<text x="296.4" y="275">Hang- en sluitwerk</text>
</g>
<g font-size="3.8">
<text x="59.3" y="83.6">606x1463</text>
<text x="92.1" y="83.6">1237x1463</text>
<text x="156.6" y="83.6">606x1463</text>
<text x="58.2" y="86.8">GL05</text>
<text x="90.7" y="86.8">GL12</text>
<text x="155.5" y="86.8">GL05</text>
<text x="303.1" y="87.3">GL05</text>
<text x="304.2" y="84.1">606x1463</text>
<text x="335.7" y="87.3">GL12</text>
<text x="337.1" y="84.1">1237x1463</text>
<text x="400.5" y="87.3">GL05</text>
<text x="401.6" y="84.1">606x1463</text>
<text x="60.9" y="196.4">606x2262</text>
<text x="95.7" y="196.4">GL36</text>
<text x="96.8" y="193.1">480x2136</text>
<text x="127.8" y="196.4">GL36</text>
<text x="128.9" y="193.1">480x2136</text>
<text x="158.3" y="196.4">606x2262</text>
<text x="305.5" y="195.9">606x2262</text>
<text x="338.4" y="195.9">1237x2262</text>
<text x="402.8" y="195.9">606x2262</text>
<text x="59.8" y="199.6">GL36</text>
<text x="157.2" y="199.6">GL36</text>
<text x="304.4" y="199.2">GL36</text>
<text x="336.9" y="199.2">GL36</text>
<text x="401.7" y="199.2">GL36</text>
</g>
<g font-size="3.6">
<text x="107.9" y="10.6">DGM= 2582</text>
<text x="352.7" y="10.6">DGM= 2582</text>
<text x="11.4" y="19.2">B.k. 3952 +vl</text>
<text x="107.9" y="19.2">V01d</text>
<text x="256.2" y="19.2">B.k. 3952 +vl</text>
<text x="352.7" y="19.2">V01d</text>
<text x="191.8" y="24.1" transform="rotate(-90 191.8 24.1)">55</text>
<text x="436.7" y="24.1" transform="rotate(-90 436.7 24.1)">55</text>
<text x="191.8" y="64.5" transform="rotate(-90 191.8 64.5)">1444</text>
<text x="436.7" y="64.5" transform="rotate(-90 436.7 64.5)">1444</text>
<text x="107.9" y="95.7">V04b</text>
<text x="352.7" y="95.7">V04d</text>
<text x="191.8" y="109.4" transform="rotate(-90 191.8 109.4)">38,5/20/38,5</text>
<text x="436.7" y="109.4" transform="rotate(-90 436.7 109.4)">38,5/20/38,5</text>
<text x="199.5" y="123.9" transform="rotate(-90 199.5 123.9)">3893</text>
<text x="444.3" y="123.9" transform="rotate(-90 444.3 123.9)">3893</text>
<text x="41" y="129.7" transform="rotate(-90 41 129.7)">DGM= 3870</text>
<text x="285.9" y="129.7" transform="rotate(-90 285.9 129.7)">DGM= 3870</text>
<text x="54.5" y="143.7">H01d</text>
<text x="90.2" y="143.7">H3c-1</text>
<text x="122.4" y="143.7">H04cs</text>
<text x="151.8" y="143.7">H3c-1s</text>
<text x="170" y="143.7">H01ds</text>
<text x="299.3" y="143.7">H01d</text>
<text x="335.1" y="143.7">H01c-1</text>
<text x="396.6" y="143.7">H01c-1</text>
<text x="414.8" y="143.7">H01ds</text>
<text x="211.2" y="157.7">Kruk 1246+vl</text>
<text x="191.8" y="163.1" transform="rotate(-90 191.8 163.1)">2243</text>
<text x="436.7" y="163.1" transform="rotate(-90 436.7 163.1)">2243</text>
<text x="15" y="215.8">O.k. 82 +vl</text>
<text x="259.8" y="215.8">O.k. 82 +vl</text>
<text x="352.7" y="215">V04e</text>
<text x="191.8" y="219.8" transform="rotate(-90 191.8 219.8)">55</text>
<text x="436.7" y="219.8" transform="rotate(-90 436.7 219.8)">55</text>
<text x="50.4" y="227">55</text>
<text x="65.7" y="227">587</text>
<text x="83" y="227">52</text>
<text x="106.8" y="222.2">V04c</text>
<text x="113.2" y="227">1218</text>
<text x="147.8" y="227">52</text>
<text x="163.1" y="227">587</text>
<text x="180.4" y="227">55</text>
<text x="295.2" y="227">55</text>
<text x="310.5" y="227">587</text>
<text x="327.8" y="227">52</text>
<text x="358" y="227">1218</text>
<text x="392.6" y="227">52</text>
<text x="407.9" y="227">587</text>
<text x="425.2" y="227">55</text>
<text x="113.5" y="234.7">2605</text>
<text x="358.3" y="234.7">2605</text>
<text x="51.7" y="257.1">Kleur kozijn buiten: 46 7T03</text>
<text x="51.8" y="253.1">Construction type: Reynears SL 38</text>
<text x="296.5" y="257.1">Kleur kozijn buiten: 46 7T03</text>
<text x="296.6" y="253.1">Construction type: Reynears SL 38</text>
<text x="51.7" y="261.2">Kleur kozijn binnen: 46 7T03</text>
<text x="296.5" y="261.2">Kleur kozijn binnen: 46 7T03</text>
<text x="51.7" y="265.3">Kleur raamvleugel buiten: 46 7T03</text>
<text x="51.7" y="269.3">Kleur raamvleugel binnen: 46 7T03</text>
<text x="296.5" y="265.3">Kleur raamvleugel buiten: 46 7T03</text>
<text x="296.5" y="269.3">Kleur raamvleugel binnen: 46 7T03</text>
<text x="51.8" y="280">-Standaard Draaikiepbeslag WK2 Beslag</text>
<text x="296.7" y="280">-Standaard Draaikiepbeslag</text>
<text x="51.7" y="284.4">-Systeemgebonde kruk (WK2 met afsluitbare greep)</text>
<text x="296.7" y="284">-Systeemgebonde kruk</text>
<text x="51.8" y="288.1">-Verborgen scharnieren</text>
<text x="296.7" y="288.1">-Verborgen scharnieren</text>
<text x="101.2" y="295.3">AL18sp</text>
<text x="348.3" y="295.3">AL19</text>
<text x="51.6" y="305.2">3</text>
<text x="56.6" y="300.2">st.</text>
<text x="66.4" y="305.2">00 begane grond</text>
<text x="82.8" y="300.2">Level</text>
<text x="108.9" y="305.2">Linker gevel</text>
<text x="117.1" y="300.2">Gevelzijde</text>
<text x="142.9" y="305.2">10</text>
<text x="145.4" y="300.2">OK kozijn</text>
<text x="296.7" y="305.2">3</text>
<text x="301.7" y="300.2">st.</text>
<text x="311.6" y="305.2">00 begane grond</text>
<text x="328" y="300.2">Level</text>
<text x="354" y="305.2">Linker gevel</text>
<text x="362.3" y="300.2">Gevelzijde</text>
<text x="388.1" y="305.2">10</text>
<text x="390.6" y="300.2">OK kozijn</text>
<text x="51.6" y="310">Totaal: 3</text>
<text x="296.7" y="310">3</text>
<text x="311.6" y="310">00 begane grond</text>
<text x="354" y="310">Rechter gevel</text>
<text x="388.1" y="310">10</text>
<text x="296.8" y="314.9">Totaal: 6</text>
</g>
</svg>
